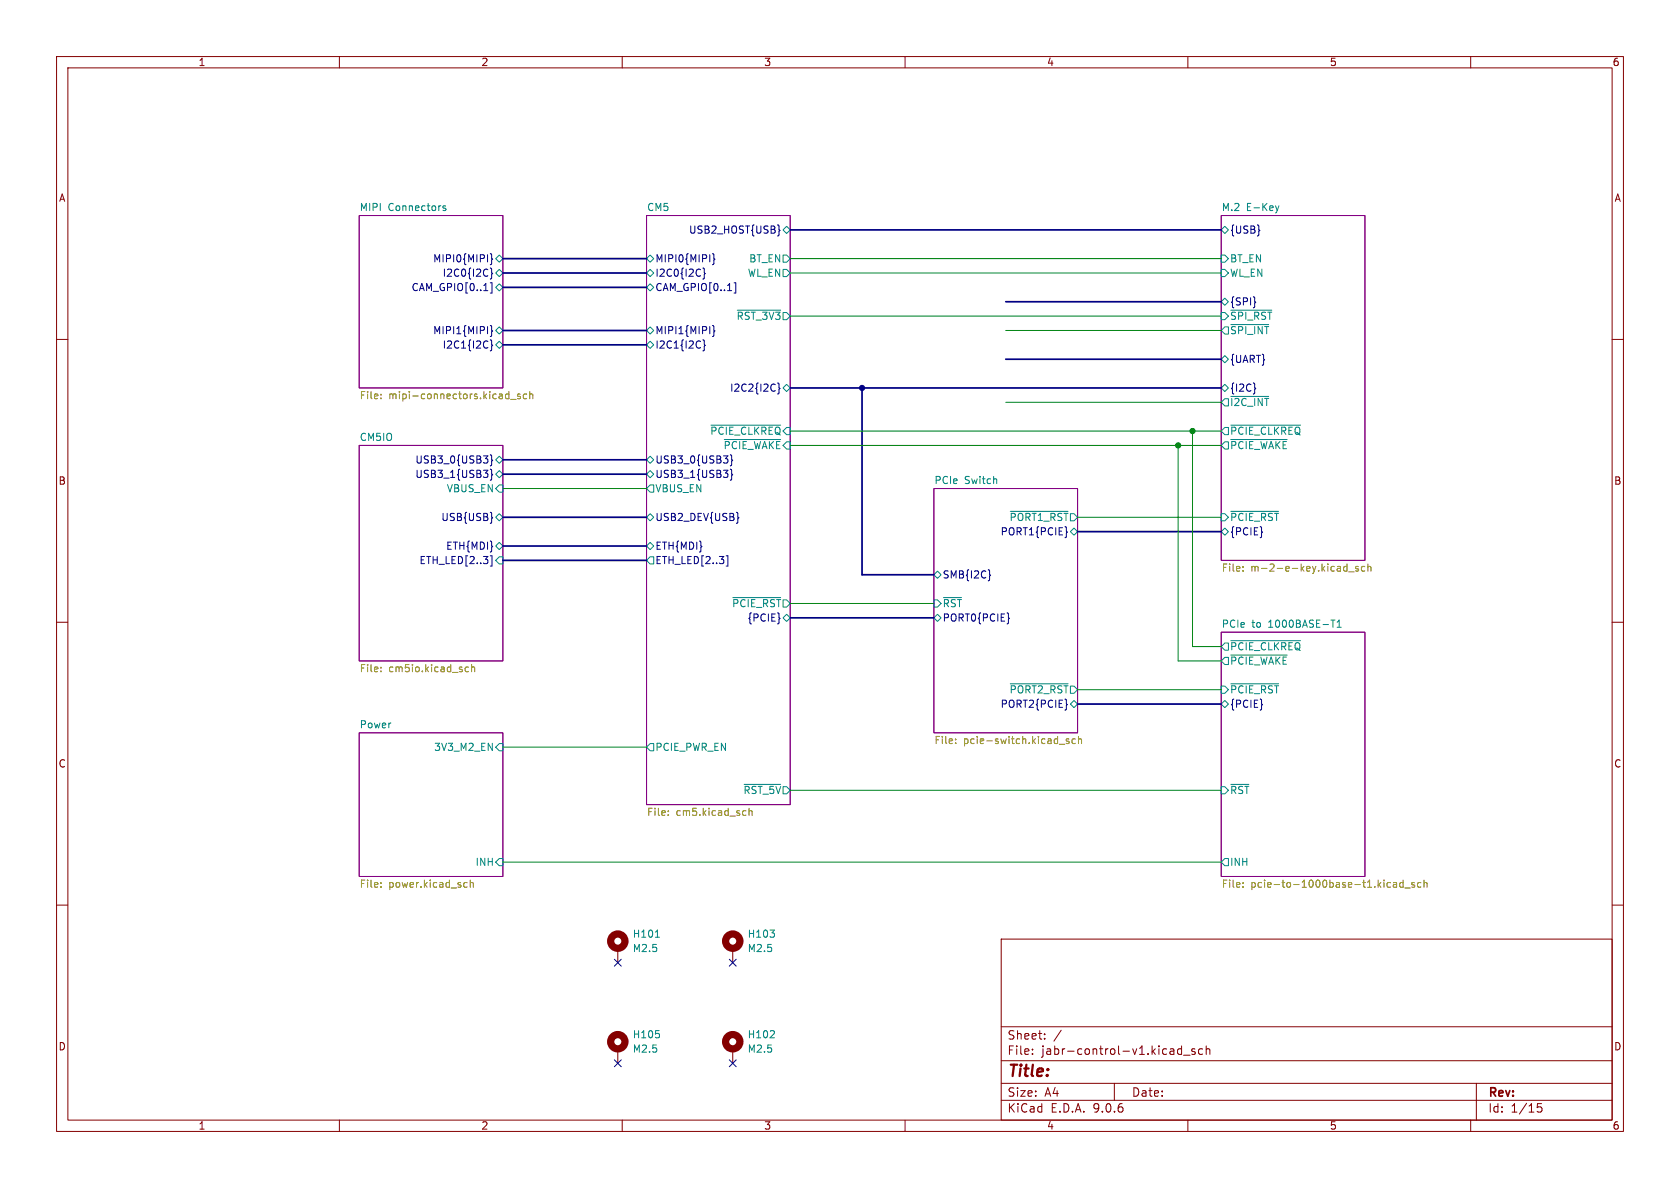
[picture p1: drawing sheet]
<svg xmlns="http://www.w3.org/2000/svg" width="297mm" height="210mm" viewBox="0 0 297 210" stroke-linecap="round" stroke-linejoin="round" font-family="sans-serif">
<path d="M0 0h297v210h-297z" fill="#fff" stroke="#fff" stroke-width=".18"/>
<g fill="none" stroke="#840000" stroke-width=".18">
<path d="M10 10h277v190h-277zM12 12h273v186h-273zM60 10v2M110 10v2M160 10v2M210 10v2M260 10v2M10 60h2M285 60h2M10 110h2M285 110h2M10 160h2"/>
<path d="M109.2 167.6v2.6M129.5 167.6v2.6M177 166h108v32h-108zM285 160h2M60 198v2M109.2 185.4v2.6M110 198v2M129.5 185.4v2.6M160 198v2M177 194.5h108M177 191.5h108M177 187.5h108"/>
<path d="M177 181.5h108M182.5 186.3v.1M182.5 185.5v.1M184.7 183.6v.1M184.7 182.8v.1M187.6 182.1l-1.3 2M197 191.5v3M208.9 184.9v1.5M208.9 185.5l-.4-.1-.3 .3v.4l.1 .2h.6M209.2 186.5h1.2M210 198v2M211.2 185.5l-.3-.1-.2 .2v.2l.5 .2v.3h-.5"/>
<path d="M212.6 185.5l-.4-.1-.3 .3v.4l.1 .2h.6M213.2 185.5l.3-.1 .3 .1 .1 .9M213.2 184.9v1.5M260 198v2M261 191.5v6.5M272.5 195.1h-.7l-.1 .7 .3-.1h.5l.1 .3-.1 .5-.2 .1-.6-.1"/>
</g>
<path d="M63.5 38.1h25.4v30.5h-25.4zM114.3 38.1h25.4v104.1h-25.4zM215.9 38.1h25.4v61h-25.4zM63.5 78.7h25.4v38.1h-25.4zM165.1 86.4h25.4v43.1h-25.4zM215.9 111.8h25.4v43.1h-25.4zM63.5 129.5h25.4v25.4h-25.4z" fill="none" stroke="#840084" stroke-width=".18"/>
<g fill="none" stroke="#008484" stroke-width=".18">
<path d="M78.8 36.4h-.3l-.2 .2 .1 .1 .4 .2v.3h-.5M225.5 36.4l.3 .8M225.8 37.2l-.1 .3M226.1 36.4l-.3 .8M87.6 50.8l.7-.6 .6 .6-.6 .6zM87.6 48.3l.7-.7 .6 .7-.6 .6zM87.6 45.7l.7-.6 .6 .6-.6 .7zM87.6 58.4l.7-.6 .6 .6-.6 .7zM114.3 50.8l.6-.6 .7 .6-.7 .6zM114.3 48.3l.6-.7 .7 .7-.7 .6zM114.3 45.7l.6-.6 .7 .6-.7 .7zM114.3 58.4l.6-.6 .7 .6-.7 .7z"/>
<path d="M130.3 54.8h7.7M138.4 40.6l.7-.6 .6 .6-.6 .7zM138.4 45.1h.7l.6 .6-.6 .7h-.7zM138.4 47.6h.7l.6 .7-.6 .6h-.7zM215.9 53.3l.6-.6 .7 .6-.7 .7zM215.9 55.2h.6l.7 .7-.7 .6h-.6zM215.9 40.6l.6-.6 .7 .6-.7 .7zM215.9 45.1h.6l.7 .6-.7 .7h-.6zM215.9 47.6h.6l.7 .7-.7 .6h-.6zM216.5 57.8h.7v1.3h-.7l-.6-.7zM217.6 57.4h6.7M217.6 54.8h7.2"/>
<path d="M87.6 61l.7-.7 .6 .7-.6 .6zM114.3 61l.6-.7 .7 .7-.7 .6zM125.7 75.2h12.3M128 77.7h10M138.4 68.6l.7-.7 .6 .7-.6 .6zM215.9 76.2l.6-.6h.7v1.2h-.7zM215.9 68.6l.6-.7 .7 .7-.7 .6zM215.9 63.5l.6-.6 .7 .6-.7 .6zM216.5 78.1h.7v1.3h-.7l-.6-.7zM216.5 70.5h.7v1.3h-.7l-.6-.7zM217.6 77.7h10M217.6 75.2h12.3"/>
<path d="M217.6 70.1h6.7M87.6 96.5l.7-.6 .6 .6-.6 .7zM87.6 91.4l.7-.6 .6 .6-.6 .7zM87.6 81.3l.7-.7 .6 .7-.6 .6zM87.6 83.8l.7-.6 .6 .6-.6 .7zM88.3 98.4h.6v1.3h-.6l-.7-.6zM88.3 85.7h.6v1.3h-.6l-.7-.6zM114.3 96.5l.6-.6 .7 .6-.7 .7zM114.3 81.3l.6-.7 .7 .7-.7 .6zM114.3 83.8l.6-.6 .7 .6-.7 .7zM114.9 98.4h.7v1.3h-.7l-.6-.6zM114.9 85.7h.7v1.3h-.7l-.6-.6z"/>
<path d="M114.9 90.8l.7 .6-.7 .7-.6-.7zM178.6 90.4h10.2M189.2 94l.7-.7 .6 .7-.6 .6zM215.9 94l.6-.7 .7 .7-.7 .6zM215.9 90.8h.6l.7 .6-.7 .7h-.6zM217.6 90.4h8.4M129.6 105.6h8.4M139.1 108.6l.6 .6-.6 .7-.7-.7zM165.1 109.2l.6-.6 .7 .6-.7 .7zM165.1 106h.6l.7 .7-.7 .6h-.6zM165.1 101.6l.6-.6 .7 .6-.7 .6zM166.8 105.6h3.2"/>
<path d="M216.5 113.7h.7v1.2h-.7l-.6-.6zM216.5 116.2h.7v1.3h-.7l-.6-.7zM217.6 113.3h12.3M217.6 115.8h10M235.3 109.6h.7M236.4 110.9h.7M236.4 110l.3-.4v1.3M88.3 131.4h.6v1.3h-.6l-.7-.6zM114.9 131.4h.7v1.3h-.7l-.6-.6zM131.6 138.7h6.4M178.6 120.9h10.2M189.2 124.5l.7-.7 .6 .7-.6 .6z"/>
<path d="M215.9 124.5l.6-.7 .7 .7-.7 .6zM215.9 121.3h.6l.7 .6-.7 .7h-.6zM215.9 139.1h.6l.7 .6-.7 .6h-.6zM217.6 138.7h3.2M217.6 120.9h8.4M88.3 151.8h.6v1.2h-.6l-.7-.6zM216.5 151.8h.7v1.2h-.7l-.6-.6zM115.9 165.7h.7M136.1 164.4h.8l-.4 .5M136.8 165v.6M116.5 182.8v.5M136.1 183.5h.8"/>
<path d="M136.8 182.3v.4"/>
</g>
<g fill="none" stroke="#848400" stroke-width=".18">
<path d="M67.3 69.7v.1M67.3 70.4v.1M90.3 70.6h.9M92 69.7l-.3-.1-.2 .2v.2l.5 .1v.3h-.5M93.1 69.7l-.4-.1-.2 .3 .1 .5h.5M93.7 69.8l.1-.2 .3 .1 .1 .8M93.7 69.2v1.3M238.1 99.7v1.3M241.8 99.7v1.3M67.3 118v.1M67.3 118.6v.1M82.3 118.6l.2 .1h.3"/>
<path d="M82.8 118l-.3-.1-.2 .1M83.4 118l.2-.1 .3 .1v.7M83.4 117.5v1.2M219.7 100.8v.2M219.7 100.2v.1M237.8 100.1l.3 .1M238.1 100.9l-.3 .1M238.4 101.1h1M240.1 100.2l-.3-.1-.2 .2 .1 .2 .4 .1v.3h-.5M241.3 100.2l-.4-.1-.2 .3 .1 .5h.5M241.8 100.2l.2-.1 .3 .1 .1 .8M168.9 131.3v.1"/>
<path d="M168.9 130.7v.1M187.3 131.6h.9M189 130.7l-.3-.1-.2 .2v.2l.5 .1v.3h-.5M190.1 130.7l-.3-.1-.3 .2 .1 .6h.5M190.7 130.7l.1-.1 .3 .1 .1 .7M190.7 130.2v1.2M67.3 156.7v.1M67.3 156.1v.1M82.2 156l.4 .1M82.6 156.8h-.4M83.1 156.1l.2-.1 .3 .1 .1 .7M83.1 155.6v1.2"/>
<path d="M118.1 144v.1M118.1 143.4v.1M131.5 143.3l.4 .1M131.9 144.1h-.4M132.4 143.4l.2-.1 .3 .1 .1 .7M132.4 142.9v1.2M219.7 156.1v.1M219.7 156.7v.1M245.7 156l.1 .1M245.8 156.8h-.1M246.4 156.1h.4l.1 .7M246.9 156.3l-.4 .1-.2 .1 .2 .3h.4"/>
<path d="M248.1 156.1l-.4-.1-.3 .2 .2 .6h.5M248.1 155.6v1.2M248.4 157h.9M250 156.1l-.3-.1-.1 .2v.2l.4 .1v.3h-.4M251.2 156.1l-.4-.1-.2 .2 .1 .6h.5M251.7 156.1l.2-.1 .3 .1 .1 .7M251.7 155.6v1.2"/>
</g>
<g fill="none" stroke="#000084" stroke-width=".18">
<path d="M137.5 39.8l.2 .1v.7l.2 .1-.2 .2v.6l-.2 .2M86.7 50h.3v1.8h-.3M86.7 47.4l.2 .2v.6l.2 .2-.2 .1v.6l-.2 .2M86.7 44.8l.2 .2v.6l.2 .2-.2 .2v.6l-.2 .2M86.7 57.5l.2 .2v.6l.2 .2-.2 .2v.6l-.2 .2M124.4 47.4l.1 .8 .2 .2-.2 .1v.6l-.2 .2M126 44.8l.2 .2v.6l.2 .2-.2 .2v.6l-.2 .2M126 57.5l.2 .2v.6l.2 .2-.2 .2v.6l-.2 .2M129.8 50h.3v1.8h-.3M221.9 53.4h.1l-.1 .1M86.7 60.1l.2 .2v.6l.2 .2-.2 .1v.6l-.2 .2M124.4 60.1l.1 .8 .2 .2-.2 .1v.6l-.2 .2"/>
<path d="M137.5 67.7l.2 .2v.6l.2 .2-.2 .2v.6l-.2 .1M221.8 68.5l.2 .2-.2 .2M86.7 80.4l.2 .2v.6l.2 .2-.2 .2v.6l-.2 .1M86.7 82.9l.2 .2v.6l.2 .2-.2 .2v.6l-.2 .2M86.9 91.4l.2 .1-.2 .2M87 98.2v1.9h-.3M128.4 98.2h.3v1.9h-.3M129.1 82.9l.2 .2v.6l.2 .2-.2 .2v.6l-.2 .2M129.3 80.5v.7l.2 .2-.2 .2v.6l-.2 .1M130.3 90.6l.1 .1v.7l.2 .1-.2 .2v.6l-.1 .2M188.5 93.9l.2 .2-.2 .2M174.8 100.7l.1 .2v.6l.2 .2-.2 .2v.6l-.1 .2"/>
<path d="M178.3 109.1l.2 .2-.2 .2M188.5 124.4l.2 .2-.2 .1M108.6 169.6l1.2 1.2M109.8 169.6l-1.2 1.2M128.9 169.6l1.2 1.2M130.1 169.6l-1.2 1.2M108.6 187.4l1.2 1.2M109.8 187.4l-1.2 1.2M128.9 187.4l1.2 1.2M130.1 187.4l-1.2 1.2"/>
</g>
<g fill="none" stroke="#840000" stroke-width="1.3">
<circle cx="109.2" cy="166.4" r="1.27"/>
<circle cx="129.5" cy="166.4" r="1.27"/>
<circle cx="109.2" cy="184.1" r="1.27"/>
<circle cx="129.5" cy="184.1" r="1.27"/>
</g>
<g fill="none" stroke="#000084" stroke-width=".3">
<path d="M88.9 58.4h25.4M88.9 50.8h25.4M88.9 48.3h25.4M88.9 45.7h25.4M139.7 40.6h76.2M177.8 53.3h38.1M88.9 61h25.4M139.7 68.6h76.2M152.4 68.6v33h12.7M177.8 63.5h38.1M88.9 91.4h25.4M88.9 99.1h25.4"/>
<path d="M88.9 83.8h25.4M88.9 81.3h25.4M88.9 96.5h25.4M190.5 94h25.4M139.7 109.2h25.4M190.5 124.5h25.4"/>
</g>
<g fill="none" stroke="#008400" stroke-width=".18">
<path d="M139.7 48.3h76.2M139.7 55.9h76.2M139.7 45.7h76.2M177.8 58.4h38.1M139.7 76.2h76.2M139.7 78.7h76.2M177.8 71.1h38.1M208.3 78.7v38.1h7.6M210.8 76.2v38.1h5.1M88.9 86.4h25.4M190.5 91.4h25.4M139.7 106.7h25.4"/>
<path d="M88.9 132.1h25.4M139.7 139.7h76.2M190.5 121.9h25.4M88.9 152.4h127"/>
</g>
<circle cx="152.4" cy="68.6" r=".46" fill="#000084" stroke="#000084" stroke-width=".18"/>
<g fill="#008400" stroke="#008400" stroke-width=".18">
<circle cx="208.3" cy="78.7" r=".46"/>
<circle cx="210.8" cy="76.2" r=".46"/>
</g>
<text font-size="2.8" fill="#840000" x="178" y="190.9">Title:</text>
<g font-size="2.1" fill="#840000">
<text x="178" y="184">Sheet:</text>
<text x="178" y="186.7">File:</text>
<text x="184.1" y="186.7">jabr-control-v1.kicad_sch</text>
<text x="178" y="196.9">KiCad</text>
<text x="178" y="194.1">Size:</text>
<text x="184.7" y="194.1">A4</text>
<text x="185.7" y="196.9">E.D.A.</text>
<text x="193.3" y="196.9">9.0.6</text>
<text x="200" y="194.1">Date:</text>
<text x="263" y="194.3">Rev:</text>
<text x="263" y="196.9">Id:</text>
<text x="267.1" y="196.9">1/15</text>
</g>
<g font-size="1.8" fill="#840000">
<text x="35" y="11.9">1</text>
<text x="85" y="11.9">2</text>
<text x="135" y="11.9">3</text>
<text x="185" y="11.9">4</text>
<text x="235" y="11.9">5</text>
<text x="285" y="11.9">6</text>
<text x="10.3" y="35.9">A</text>
<text x="285.3" y="35.9">A</text>
<text x="10.3" y="85.9">B</text>
<text x="285.3" y="85.9">B</text>
<text x="10.3" y="135.9">C</text>
<text x="285.3" y="135.9">C</text>
<text x="10.3" y="185.9">D</text>
<text x="285.3" y="185.9">D</text>
<text x="35" y="199.9">1</text>
<text x="85" y="199.9">2</text>
<text x="135" y="199.9">3</text>
<text x="185" y="199.9">4</text>
<text x="235" y="199.9">5</text>
<text x="285" y="199.9">6</text>
</g>
<g font-size="1.8" fill="#008484">
<text x="63.5" y="37.4">MIPI</text>
<text x="68.6" y="37.4">Connectors</text>
<text x="114.3" y="37.4">CM5</text>
<text x="215.9" y="37.4">M.2</text>
<text x="220.3" y="37.4">E-Key</text>
<text x="132.4" y="46.6">BT_EN</text>
<text x="217.4" y="46.6">BT_EN</text>
<text x="132.1" y="49.1">WL_EN</text>
<text x="217.4" y="49.1">WL_EN</text>
<text x="130.1" y="56.7">~{RST_3V3}</text>
<text x="217.4" y="59.3">~{SPI_INT}</text>
<text x="217.4" y="56.7">~{SPI_RST}</text>
<text x="217.4" y="72">~{I2C_INT}</text>
<text x="125.5" y="77.1">~{PCIE_CLKREQ}</text>
<text x="217.4" y="77.1">~{PCIE_CLKREQ}</text>
<text x="63.5" y="78">CM5IO</text>
<text x="217.4" y="79.6">~{PCIE_WAKE}</text>
<text x="78.9" y="87.2">VBUS_EN</text>
<text x="115.8" y="87.2">VBUS_EN</text>
<text x="165.1" y="85.6">PCIe</text>
<text x="170.5" y="85.6">Switch</text>
<text x="178.4" y="92.3">~{PORT1_RST}</text>
<text x="217.4" y="92.3">~{PCIE_RST}</text>
<text x="129.3" y="107.5">~{PCIE_RST}</text>
<text x="166.6" y="107.5">~{RST}</text>
<text x="215.9" y="111">PCIe</text>
<text x="221.3" y="111">to</text>
<text x="224.3" y="111">1000BASE-T1</text>
<text x="217.4" y="115.2">~{PCIE_CLKREQ}</text>
<text x="217.4" y="117.7">~{PCIE_WAKE}</text>
<text x="178.4" y="122.8">~{PORT2_RST}</text>
<text x="217.4" y="122.8">~{PCIE_RST}</text>
<text x="63.5" y="128.8">Power</text>
<text x="76.7" y="132.9">3V3_M2_EN</text>
<text x="115.8" y="132.9">PCIE_PWR_EN</text>
<text x="131.3" y="140.6">~{RST_5V}</text>
<text x="217.4" y="140.6">~{RST}</text>
<text x="84" y="153.3">INH</text>
<text x="217.4" y="153.3">INH</text>
<text x="111.8" y="166">H101</text>
<text x="132.1" y="166">H103</text>
<text x="111.8" y="168.5">M2.5</text>
<text x="132.1" y="168.5">M2.5</text>
<text x="111.8" y="183.7">H105</text>
<text x="132.1" y="183.7">H102</text>
<text x="111.8" y="186.3">M2.5</text>
<text x="132.1" y="186.3">M2.5</text>
</g>
<g font-size="1.8" fill="#000084">
<text x="121.7" y="41.5">USB2_HOST{USB}</text>
<text x="217.4" y="41.5">{USB}</text>
<text x="76.5" y="46.6">MIPI0{MIPI}</text>
<text x="115.8" y="46.6">MIPI0{MIPI}</text>
<text x="72.7" y="51.7">CAM_GPIO[0..1]</text>
<text x="78.2" y="49.1">I2C0{I2C}</text>
<text x="115.8" y="51.7">CAM_GPIO[0..1]</text>
<text x="115.8" y="49.1">I2C0{I2C}</text>
<text x="76.5" y="59.3">MIPI1{MIPI}</text>
<text x="115.8" y="59.3">MIPI1{MIPI}</text>
<text x="217.4" y="54.2">{SPI}</text>
<text x="78.2" y="61.8">I2C1{I2C}</text>
<text x="115.8" y="61.8">I2C1{I2C}</text>
<text x="217.4" y="64.4">{UART}</text>
<text x="129" y="69.4">I2C2{I2C}</text>
<text x="217.4" y="69.4">{I2C}</text>
<text x="73.3" y="82.1">USB3_0{USB3}</text>
<text x="115.8" y="82.1">USB3_0{USB3}</text>
<text x="127.8" y="79.6">~{PCIE_WAKE}</text>
<text x="73.3" y="84.7">USB3_1{USB3}</text>
<text x="115.8" y="84.7">USB3_1{USB3}</text>
<text x="77.9" y="92.3">USB{USB}</text>
<text x="115.8" y="92.3">USB2_DEV{USB}</text>
<text x="176.8" y="94.8">PORT1{PCIE}</text>
<text x="217.4" y="94.8">{PCIE}</text>
<text x="74.1" y="99.9">ETH_LED[2..3]</text>
<text x="78.8" y="97.4">ETH{MDI}</text>
<text x="115.8" y="99.9">ETH_LED[2..3]</text>
<text x="115.8" y="97.4">ETH{MDI}</text>
<text x="166.6" y="102.5">SMB{I2C}</text>
<text x="132" y="110.1">{PCIE}</text>
<text x="166.6" y="110.1">PORT0{PCIE}</text>
<text x="176.8" y="125.3">PORT2{PCIE}</text>
<text x="217.4" y="125.3">{PCIE}</text>
</g>
<g font-size="1.8" fill="#848400">
<text x="63.5" y="70.9">File:</text>
<text x="68.7" y="70.9">mipi-connectors.kicad_sch</text>
<text x="215.9" y="101.4">File:</text>
<text x="221.1" y="101.4">m-2-e-key.kicad_sch</text>
<text x="63.5" y="119.2">File:</text>
<text x="68.7" y="119.2">cm5io.kicad_sch</text>
<text x="165.1" y="131.9">File:</text>
<text x="170.3" y="131.9">pcie-switch.kicad_sch</text>
<text x="114.3" y="144.6">File:</text>
<text x="119.5" y="144.6">cm5.kicad_sch</text>
<text x="63.5" y="157.3">File:</text>
<text x="68.7" y="157.3">power.kicad_sch</text>
<text x="215.9" y="157.3">File:</text>
<text x="221.1" y="157.3">pcie-to-1000base-t1.kicad_sch</text>
</g>
</svg>
